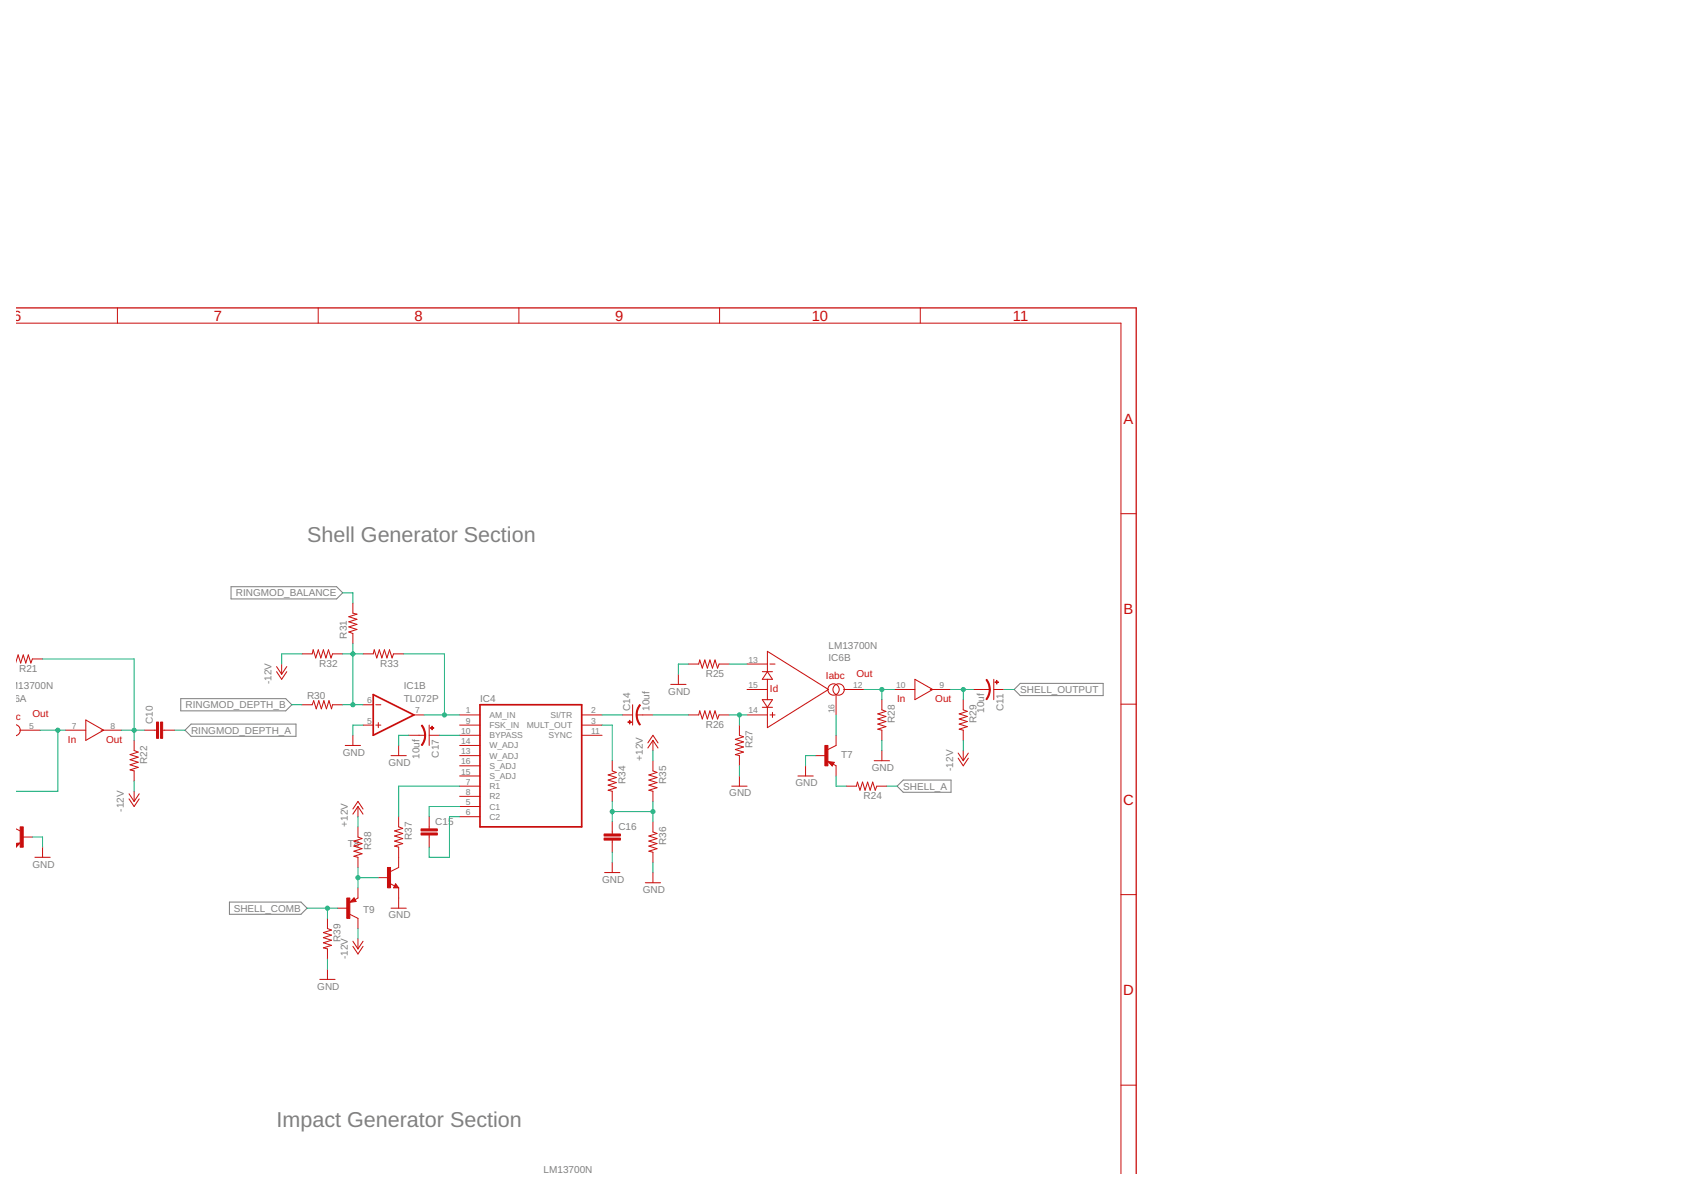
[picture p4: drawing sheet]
<svg xmlns="http://www.w3.org/2000/svg" width="420mm" height="297mm" viewBox="0 0 420 297" stroke-linecap="round" stroke-linejoin="round" font-family="sans-serif">
<path d="M57.7 146.5h26.3l1.6 1.5-1.6 1.5h-26.3zM45.1 174.4h26.2l1.6 1.5-1.6 1.5h-26.2zM253.2 172.1l1.5-1.5h20.7v3h-20.7zM47.7 180.7h26.2v3.1h-26.2l-1.5-1.5zM224 196.2l1.5-1.5h11.9v3.1h-11.9zM57.3 225.2h17.8l1.6 1.5-1.6 1.5h-17.8z" fill="none" stroke="#808080" stroke-width=".25"/>
<path d="M93.2 173.4l10.1 5.1-10.1 5zM119.8 175.9h25.4v30.5h-25.4z" fill="none" stroke="#c90d0c" stroke-width=".42"/>
<g fill="none" stroke="#c90d0c" stroke-width=".25">
<path d="M29.3 76.9v3.8M79.4 76.9v3.8M129.5 76.9v3.8M179.6 76.9v3.8M229.7 76.9v3.8M4.1 80.7h275.7v212.2M279.8 128.2h3.9M88.1 150.5v2.6l1 .2-2 .6 2 .7-2 .6 2 .7-2 .6 2 .6-2 .7 1 .3v2.6M10.6 164.5h-2.5l-.4 1-.6-2-.7 2-.6-2-.6 2-.7-2-.4 1.2M21.4 179.7l4.5 2.6-4.5 2.5zM69 166.4l1.3 1.9M69 167.7l1.3 1.9 1.3-1.9"/>
<path d="M70.3 165.8v2.5M71.6 166.4l-1.3 1.9M75.4 175.9h2.5l.4-1 .7 2 .6-2 .6 2 .7-2 .6 2 .6-2 .7 2 .2-1h2.6M75.4 163.2h2.5l.3-1 .6 2 .7-2 .6 2 .6-2 .7 2 .6-2 .6 2 .4-1h2.6M90.6 175.9h2.6M90.6 163.2h2.6l.2-1 .7 2 .6-2 .6 2 .7-2 .6 2 .6-2 .7 2 .4-1h2.5M93.8 175.9h1.3M103.3 178.5h2.6M114.7 178.5h5.1M145.2 178.5h5.1M155.4 178.5h2.5M157.9 175.9v5.1"/>
<path d="M158.9 178.5h4.1M167.4 170.8h3.9M169.4 168.3v2.5M171.9 178.5h2.5l.3-1.1 .6 2.1 .7-2.1 .6 2.1 .6-2.1 .7 2.1 .6-2.1 .6 2.1 .4-1h2.6M171.9 165.8h2.5l.3-1.1 .6 2.1 .7-2.1 .6 2.1 .6-2.1 .7 2.1 .6-2.1 .6 2.1 .4-1h2.6M186.5 178.5h5.1M186.5 165.8h5.1M186.5 172.1h5.1M190.3 167.7h2.5M190.3 176.6h2.5M190.3 174.6h2.5l-1.2 2zM191.6 167.7v-5.1l15.2 9.5-15.2 9.5v-5"/>
<path d="M191.6 169.6v5M191.6 167.7l1.2 1.9h-2.5zM192.2 178.5h1.3M192.2 165.8h1.3M192.8 177.8v1.3M208.7 173.4v5.1M210.6 172.1h5.1M220.2 174.6v2.6l1 .4-2.1 .6 2.1 .6-2.1 .7 2.1 .6-2.1 .6 2.1 .7-2.1 .6 1.1 .3v2.5M223.3 172.1h5.1M228.4 169.6l4.5 2.5-4.5 2.5zM232.2 172.1h5.1M240.5 174.6v2.6l1 .4-2 .6 2 .6-2 .7 2 .6-2 .6 2 .7-2 .6 1 .3v2.5"/>
<path d="M243 172.1h4.1M248.1 172.1h2.5M248.1 169.6v5M279.8 175.8h3.9M4.1 180.9a1.41 1.41 0 0 1 1 1.4 1.41 1.41 0 0 1-1 1.3M4.9 182.3h5.1M16.3 182.3h5.1M25.2 182.3h5.1M32.2 198.1l1.3 1.9M32.2 199.4l1.3 1.9 1.3-1.9M33.5 184.8v2.5l1 .4-2 .7 2 .6-2 .6 2 .7-2 .6 2 .6-2 .7 1 .2v2.6M33.5 197.5v2.5"/>
<path d="M34.8 198.1l-1.3 1.9M36 182.3h3.1M40.6 182.3h3M86.2 186.1h3.8M88.1 183.5v2.6M90.6 181h2.6M93.8 181h1.3M94.4 180.4v1.2M97.6 188.6h3.8M99.5 186.1v2.5M102.1 183.5h4M107.1 183.5h2.6"/>
<path d="M107.1 181v5.1M114.7 181h5.1M114.7 183.5h5.1M114.7 196.2h5.1M114.7 198.8h5.1M114.7 191.2h5.1M114.7 193.7h5.1M114.7 186.1h5.1M114.7 188.6h5.1M145.2 181h5.1M145.2 183.5h5.1M152.8 189.9v2.5l1.1 .4-2.1 .6 2.1 .7-2.1 .6 2.1 .6-2.1 .7 2.1 .6-2.1 .7 1 .2v2.5"/>
<path d="M161.7 185.4l1.3-1.9 1.3 1.9M163 189.9v2.5l1 .4-2 .6 2 .7-2 .6 2 .6-2 .7 2 .6-2 .7 1 .2v2.5M163 184.8v2.5M163 184.8l1.3 1.9M163 184.8l-1.3 1.9M182.7 196.2h3.8M184.6 181v2.5l1 .4-2 .7 2 .6-2 .6 2 .7-2 .6 2 .6-2 .7 1 .2v2.6M184.6 193.7v2.5M199.2 193.7h3.8M201.1 191.2v2.5M203.6 188.6h2.6M206.7 190.1l1.6 .2-.5 .9z"/>
<path d="M208 190.7l.7 .5v2.5M208.1 190.4l-.4 .6-.8-.7 1.1 .1-.3 .4-.4-.3h.4M208.7 183.5v2.6l-2 1M211.3 196.2h2.5l.3-1 .6 2.1 .6-2.1 .7 2.1 .6-2.1 .6 2.1 .7-2.1 .6 2.1 .4-1.1h2.5M218.2 189.9h3.9M220.2 187.3v2.6M239.2 188l1.3 1.9M239.2 189.3l1.3 1.9 1.2-1.9M240.5 187.3v2.6M241.7 188l-1.2 1.9M4.1 210.5l.9-.1-.9 .9M4.1 207l.9 .4"/>
<path d="M4.1 210.6h.7l-.7 .6M4.1 210.8h.3l-.3 .2M5.5 208.9h2.6M8.7 214h3.8M10.6 211.5v2.5M88.1 202l1.3-2 1.2 2M89.4 206.4v2.5l1 .4-2.1 .7 2.1 .6-2.1 .6 2.1 .6-2.1 .7 2.1 .6-2.1 .6 1.1 .3v2.5M89.4 201.3v2.6M89.4 201.3l1.2 1.9M89.4 201.3l-1.3 1.9M94.4 219.1h2.6M99.5 203.9v2.5l1 .4-2 .6 2 .6-2 .7 2 .6-2 .7 2 .6-2 .6 1 .3v5l-2 1.1"/>
<path d="M107.1 203.9v3M107.1 208.4v3.1M114.7 201.3h5.1M114.7 203.9h5.1M150.9 217.8h3.8M152.8 205.1v3.1M152.8 209.7v3M152.8 215.3v2.5M163 205.1v2.6l1 .3-2 .7 2 .6-2 .7 2 .6-2 .6 2 .6-2 .7 1 .2v2.6M163 217.8v2.5M81.7 229.2v2.6l1.1 .4-2.1 .6 2.1 .6-2.1 .7 2.1 .6-2.1 .6 2.1 .7-2.1 .6 1 .3v2.5M84.3 226.7h2.5"/>
<path d="M87.3 228.2l2.1 1v2.6M88.1 234.9l1.3 2M88.1 236.2l1.3 1.9 1.2-1.9M88.3 224.8h-.3l.3-.3 .3 .4-1 .1 .7-.7 .4 .6M88.4 224.1l.5 .9-1.6 .2zM89.4 221.6v2.6l-.8 .4M89.4 234.3v2.6M90.6 234.9l-1.2 2M97.3 220.5l1.2 .6M97.6 226.7h3.8M98.8 220.6l.7 1h-1.2zM98.8 221.1l.1 .3h-.4l.3-.5 .5 .6h-.8"/>
<path d="M99.5 221.6v5.1M161.1 220.3h3.8M279.8 223.3h3.9M79.8 244.5h3.9M81.7 241.9v2.6M279.8 270.9h3.9"/>
<circle cx="208.1" cy="172.1" r="1.42"/>
<circle cx="209.4" cy="172.1" r="1.42"/>
</g>
<g fill="#c90d0c" stroke="#c90d0c" stroke-width=".25">
<path d="M5 206.4h.8v5.1h-.8z"/>
<path d="M40.1 180.2h.5v4.1h-.5z"/>
<path d="M39.1 180.2h.5v4.1h-.5z"/>
<path d="M205.9 186.1h.8v5.1h-.8z"/>
<path d="M157.1 179.8h.2v.9h-.2z"/>
<path d="M156.8 180.2h.8v.1h-.8z"/>
<path d="M248.8 169.8h.1v.9h-.1z"/>
<path d="M248.4 170.2h.9v.1h-.9z"/>
<path d="M105.1 207.9h4.1v.5h-4.1z"/>
<path d="M105.1 206.9h4.1v.5h-4.1z"/>
<path d="M150.8 209.2h4.1v.5h-4.1z"/>
<path d="M150.8 208.2h4.1v.5h-4.1z"/>
<path d="M107.8 181.3h.1v.9h-.1z"/>
<path d="M107.4 181.7h.9v.1h-.9z"/>
<path d="M96.7 216.5h.8v5.1h-.8z"/>
<path d="M86.6 224.2h.7v5h-.7z"/>
</g>
<g fill="#c90d0c" stroke="#c90d0c" stroke-width=".25">
<path d="M159.7 175.9l.2 .1-.7 1.4-.1 1.1h-.3l.2-1.4z" fill-rule="evenodd"/>
<path d="M158.8 178.5h.3l.3 1.5 .5 .8-.2 .2-.7-1.2z" fill-rule="evenodd"/>
<path d="M247 172.1h.2l-.1 .8-.8 1.8-.2-.2 .7-1.4z" fill-rule="evenodd"/>
<path d="M246.1 169.7l.2-.1 .5 .6 .4 1.9h-.2l-.2-1z" fill-rule="evenodd"/>
<path d="M106 183.5h.3l-.1 .9-.8 1.7-.2-.2 .7-1.3z" fill-rule="evenodd"/>
<path d="M105.2 181.1l.2-.1 .4 .7 .5 1.8h-.3l-.1-1z" fill-rule="evenodd"/>
</g>
<path d="M4.1 76.9h279.6v216" fill="none" stroke="#c90d0c" stroke-width=".32"/>
<g fill="none" stroke="#0dab76" stroke-width=".25">
<path d="M85.6 148h2.5v2.5M10.6 164.5h22.9v20.3M72.9 175.9h2.5M75.4 163.2h-5.1v2.6M85.6 163.2h5M85.6 175.9h5M88.1 160.7v15.2M100.8 163.2h10.2v15.3M105.9 178.5h8.8M150.3 178.5h5.1M163 178.5h8.9M171.9 165.8h-2.5v2.5"/>
<path d="M182.1 165.8h4.4M182.1 178.5h4.4M184.6 178.5v2.5M208.7 178.5v5M215.7 172.1h7.6M220.2 172.1v2.5M237.3 172.1h5.7M240.5 172.1v2.5M250.6 172.1h2.6M10 182.3h6.3M14.4 182.3v15.2h-10.3M30.3 182.3h5.7"/>
<path d="M33.5 195v2.5M43.6 182.3h2.6M90.6 181h-2.5v2.5M102.1 183.5h-2.6v2.6M109.7 183.5h5M114.7 196.2h-15.2v7.7M150.3 181h2.5v8.9M163 187.3v2.6M184.6 191.2v2.5M203.6 188.6h-2.5v2.6M208.7 193.7v2.5h2.6M220.2 184.8v2.5"/>
<path d="M221.4 196.2h2.6M240.5 184.8v2.5M8.1 208.9h2.5v2.6M89.4 203.9v2.5M89.4 216.5v5.1M89.4 219.1h5M114.7 201.3h-7.6v2.6M114.7 203.9h-2.5v10.1h-5.1v-2.5M152.8 200v5.1M152.8 212.7v2.6M152.8 202.6h10.2M163 200v5.1"/>
<path d="M163 215.3v2.5M76.7 226.7h7.6M81.7 226.7v2.5M81.7 239.4v2.5M89.4 231.8v2.5"/>
</g>
<g fill="#0dab76" stroke="#0dab76" stroke-width=".25">
<circle cx="14.4" cy="182.3" r=".51"/>
<circle cx="33.5" cy="182.3" r=".51"/>
<circle cx="88.1" cy="163.2" r=".51"/>
<circle cx="88.1" cy="175.9" r=".51"/>
<circle cx="111" cy="178.5" r=".51"/>
<circle cx="184.6" cy="178.5" r=".51"/>
<circle cx="220.2" cy="172.1" r=".51"/>
<circle cx="240.5" cy="172.1" r=".51"/>
<circle cx="163" cy="202.6" r=".51"/>
<circle cx="152.8" cy="202.6" r=".51"/>
<circle cx="89.4" cy="219.1" r=".51"/>
<circle cx="81.7" cy="226.7" r=".51"/>
</g>
<g font-size="5.4" fill="#808080">
<text x="76.7" y="135.3">Shell Generator Section</text>
<text x="69" y="281.3">Impact Generator Section</text>
</g>
<g font-size="3.7" fill="#c90d0c">
<text x="3.3" y="80.1">6</text>
<text x="53.4" y="80.1">7</text>
<text x="103.5" y="80.1">8</text>
<text x="153.6" y="80.1">9</text>
<text x="202.6" y="80.1">10</text>
<text x="252.9" y="80.1">11</text>
<text x="280.5" y="105.7">A</text>
<text x="280.5" y="153.3">B</text>
<text x="280.4" y="200.8">C</text>
<text x="280.4" y="248.4">D</text>
</g>
<g font-size="2.5" fill="#808080">
<text x="58.9" y="148.9">RINGMOD_BALANCE</text>
<text x="86.6" y="159.4" transform="rotate(-90 86.6 159.4)">R31</text>
<text x="206.8" y="161.9">LM13700N</text>
<text x="4.8" y="167.8">R21</text>
<text x="79.7" y="166.5">R32</text>
<text x="94.9" y="166.5">R33</text>
<text x="206.8" y="165.1">IC6B</text>
<text x="1.1" y="172.1">LM13700N</text>
<text x="67.8" y="170.8" transform="rotate(-90 67.8 170.8)">-12V</text>
<text x="100.8" y="172">IC1B</text>
<text x="166.8" y="173.4">GND</text>
<text x="176.2" y="169">R25</text>
<text x="254.7" y="173">SHELL_OUTPUT</text>
<text x="1.1" y="175.3">IC6A</text>
<text x="46.3" y="176.8">RINGMOD_DEPTH_B</text>
<text x="76.7" y="174.4">R30</text>
<text x="100.8" y="175.1">TL072P</text>
<text x="119.8" y="175.3">IC4</text>
<text x="157.3" y="177.4" transform="rotate(-90 157.3 177.4)">C14</text>
<text x="162.1" y="177.4" transform="rotate(-90 162.1 177.4)">10uf</text>
<text x="245.7" y="178" transform="rotate(-90 245.7 178)">10uf</text>
<text x="250.5" y="177.5" transform="rotate(-90 250.5 177.5)">C11</text>
<text x="38.2" y="180.7" transform="rotate(-90 38.2 180.7)">C10</text>
<text x="47.7" y="183.1">RINGMOD_DEPTH_A</text>
<text x="176.2" y="181.7">R26</text>
<text x="223.4" y="180.5" transform="rotate(-90 223.4 180.5)">R28</text>
<text x="243.8" y="180.5" transform="rotate(-90 243.8 180.5)">R29</text>
<text x="36.8" y="190.6" transform="rotate(-90 36.8 190.6)">R22</text>
<text x="85.5" y="188.6">GND</text>
<text x="97" y="191.1">GND</text>
<text x="104.7" y="189.4" transform="rotate(-90 104.7 189.4)">10uf</text>
<text x="109.5" y="189.1" transform="rotate(-90 109.5 189.1)">C17</text>
<text x="160.5" y="189.9" transform="rotate(-90 160.5 189.9)">+12V</text>
<text x="187.9" y="186.8" transform="rotate(-90 187.9 186.8)">R27</text>
<text x="210" y="189.1">T7</text>
<text x="156.1" y="195.7" transform="rotate(-90 156.1 195.7)">R34</text>
<text x="166.3" y="195.7" transform="rotate(-90 166.3 195.7)">R35</text>
<text x="198.6" y="196.2">GND</text>
<text x="217.6" y="192.4">GND</text>
<text x="225.5" y="197.1">SHELL_A</text>
<text x="237.9" y="192.4" transform="rotate(-90 237.9 192.4)">-12V</text>
<text x="30.9" y="202.6" transform="rotate(-90 30.9 202.6)">-12V</text>
<text x="182.1" y="198.8">GND</text>
<text x="215.6" y="199.5">R24</text>
<text x="86.8" y="206.4" transform="rotate(-90 86.8 206.4)">+12V</text>
<text x="102.8" y="209.7" transform="rotate(-90 102.8 209.7)">R37</text>
<text x="108.7" y="206">C15</text>
<text x="154.4" y="207.3">C16</text>
<text x="86.8" y="211.5">T8</text>
<text x="92.6" y="212.2" transform="rotate(-90 92.6 212.2)">R38</text>
<text x="166.3" y="211" transform="rotate(-90 166.3 211)">R36</text>
<text x="8.1" y="216.5">GND</text>
<text x="150.3" y="220.4">GND</text>
<text x="58.3" y="227.6">SHELL_COMB</text>
<text x="90.6" y="228">T9</text>
<text x="160.5" y="222.9">GND</text>
<text x="97" y="229.2">GND</text>
<text x="85" y="235.1" transform="rotate(-90 85 235.1)">R39</text>
<text x="86.8" y="239.4" transform="rotate(-90 86.8 239.4)">-12V</text>
<text x="79.2" y="247">GND</text>
<text x="135.7" y="292.7">LM13700N</text>
</g>
<g font-size="2.5" fill="#c90d0c">
<text x="192.2" y="172.7">Id</text>
<text x="206.2" y="169.6">Iabc</text>
<text x="213.8" y="168.9">Out</text>
<text x=".5" y="179.7">Iabc</text>
<text x="8.1" y="179.1">Out</text>
<text x="224" y="175.3">In</text>
<text x="233.5" y="175.3">Out</text>
<text x="17" y="185.4">In</text>
<text x="26.5" y="185.4">Out</text>
</g>
<g font-size="2.1" fill="#808080">
<text x="186.9" y="165.4">13</text>
<text x="186.9" y="171.7">15</text>
<text x="213" y="171.7">12</text>
<text x="223.7" y="171.7">10</text>
<text x="234.6" y="171.7">9</text>
<text x="91.6" y="175.6">6</text>
<text x="103.7" y="178.1">7</text>
<text x="116.3" y="178.1">1</text>
<text x="122.2" y="179.2">AM_IN</text>
<text x="137.4" y="179.2">SI/TR</text>
<text x="147.6" y="178.1">2</text>
<text x="186.9" y="178.1">14</text>
<text x="208.4" y="178.1" transform="rotate(-90 208.4 178.1)">16</text>
<text x="7.2" y="181.9">5</text>
<text x="17.9" y="181.9">7</text>
<text x="27.6" y="181.9">8</text>
<text x="91.6" y="180.6">5</text>
<text x="115.1" y="183.2">10</text>
<text x="115.1" y="185.7">14</text>
<text x="116.3" y="180.6">9</text>
<text x="122.2" y="184.3">BYPASS</text>
<text x="122.2" y="181.8">FSK_IN</text>
<text x="131.5" y="181.8">MULT_OUT</text>
<text x="136.9" y="184.3">SYNC</text>
<text x="147.6" y="180.6">3</text>
<text x="147.6" y="183.2">11</text>
<text x="115.1" y="190.8">16</text>
<text x="115.1" y="188.3">13</text>
<text x="122.2" y="191.9">S_ADJ</text>
<text x="122.2" y="186.8">W_ADJ</text>
<text x="122.2" y="189.4">W_ADJ</text>
<text x="115.1" y="193.3">15</text>
<text x="116.3" y="195.9">7</text>
<text x="122.2" y="197">R1</text>
<text x="122.2" y="194.4">S_ADJ</text>
<text x="116.3" y="201">5</text>
<text x="116.3" y="203.5">6</text>
<text x="116.3" y="198.4">8</text>
<text x="122.2" y="202.1">C1</text>
<text x="122.2" y="199.5">R2</text>
<text x="122.2" y="204.6">C2</text>
</g>
</svg>
